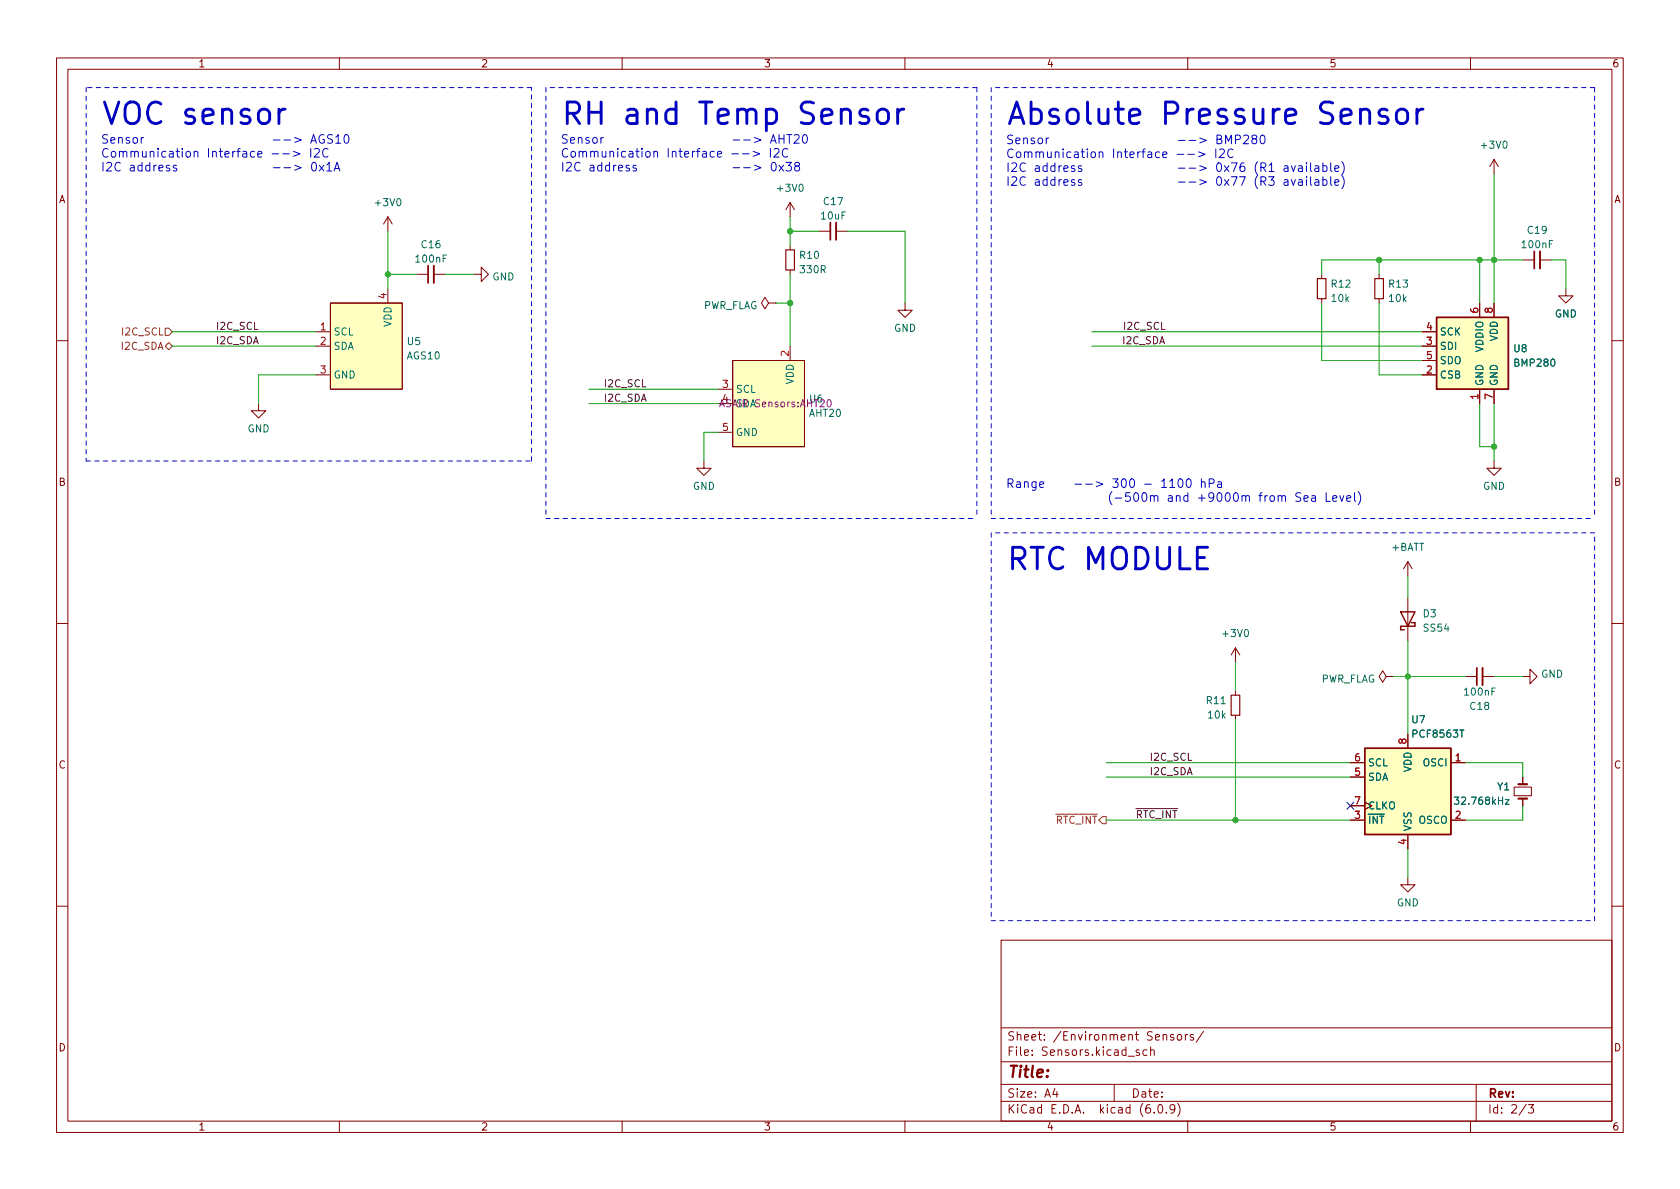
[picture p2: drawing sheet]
<svg xmlns="http://www.w3.org/2000/svg" width="297mm" height="210mm" viewBox="0 0 297 210" stroke-linecap="round" stroke-linejoin="round" font-family="sans-serif">
<g fill="none" stroke="#840000" stroke-width=".18">
<path d="M10 10.2h277v190.1h-277zM12 12.2h273v186.1h-273zM60 10.2v2M110 10.2v2M160 10.2v2M210 10.2v2M260 10.2v2M68.6 38.3l-.8 1.3M68.6 38.3v2.6M68.6 38.3l.7 1.3M139.7 35.8v2.5M139.7 35.8l-.8 1.3"/>
<path d="M139.7 35.8l.8 1.3M264.2 28.2v2.5M264.2 28.2l-.8 1.3M264.2 28.2l.7 1.3M55.9 58.7h2.5M58.4 53.6h12.7v15.2h-12.7zM68.6 51v2.6M73.7 48.5h2M76.7 48.5h2M83.8 48.5h1.3v-1.3l1.3 1.3-1.3 1.3v-1.3M135.9 53.6l-.6-1-.7 1 .7 1 .6-1h1.3M137.2 53.6h.1"/>
<path d="M139.7 43.4v.8M139.7 47.7v.8M144.8 40.9h2M147.8 40.9h2.1M160 53.6v1.3h1.3l-1.3 1.2-1.3-1.2h1.3M233.7 48.5v.8M233.7 52.8v.8M243.8 48.5v.8M243.8 52.8v.8M251.5 58.7h2.5M261.6 53.6v2.5M264.2 53.6v2.5"/>
<path d="M269.2 46h2.1M272.3 46h2M276.9 51v1.3h1.2l-1.2 1.3-1.3-1.3h1.3M10 60.2h2M45.7 71.4v1.2h1.3l-1.3 1.3-1.3-1.3h1.3M55.9 66.3h2.5M55.9 61.2h2.5M127 68.8h2.5M127 76.4h2.5M129.5 63.7h12.7v15.3h-12.7zM139.7 61.2v2.5M251.5 66.3h2.5"/>
<path d="M251.5 61.2h2.5M251.5 63.7h2.5M261.6 68.8v2.6M264.2 68.8v2.6M285 60.2h2M124.5 81.5v1.3h1.2l-1.2 1.3-1.3-1.3h1.3M248.9 99.3v2.5M248.9 99.3l-.7 1.3M248.9 99.3l.8 1.3M264.2 81.5v1.3h1.2l-1.2 1.3-1.3-1.3h1.3M10 110.2h2M218.4 114.5l-.7 1.3"/>
<path d="M218.4 114.5v2.6M218.4 114.5l.8 1.3M245.1 119.6l-.6-1-.7 1 .7 1 .6-1h1.3M246.4 119.6h.1M248.9 105.7v7.6M259.1 119.6h2M262.1 119.6h2.1M269.2 119.6h1.3v1.3l1.3-1.3-1.3-1.2v1.2M285 110.2h2M218.4 122.2v.7M218.4 126.5v.7M238.8 134.9h2.5"/>
<path d="M238.8 137.4h2.5M248.9 129.8v2.5M256.5 134.9h2.6M267.7 139.2h3.1v1.5h-3.1zM269.2 137.4v1.3M238.8 145h2.5M238.8 142.5h2.5M248.9 155.2v1.3h1.3l-1.3 1.2-1.3-1.2h1.3M248.9 147.6v2.5M256.5 145h2.6M269.2 141.2v1.3M10 160.2h2"/>
<path d="M177 166.3h108v32h-108zM285 160.2h2M60 198.3v2M110 198.3v2M160 198.3v2M177 194.8h108M177 191.8h108M177 187.8h108M177 181.8h108M186.5 192.5l-.4 1h1M186.9 193v1M197 191.8v3"/>
<path d="M201.4 185.7l-.3-.1-.2 .2v.3l.5 .1v.4h-.5M202.8 185.7l-.4-.1-.3 .3v.4l.1 .3h.6M203.4 185.8l.2-.2 .4 .1 .1 .9M203.4 185.1v1.5M204.1 196.7v.1M204.9 195.4l.2-.1a.81 .81 0 0 1 .6 .7 .81 .81 0 0 1-.3 .8h-.2a.81 .81 0 0 1-.6-.6 .81 .81 0 0 1 .3-.8zM206.2 196.7v.1M207.5 183l-.4-.1-.2 .2 .1 .3 .5 .1v.4h-.6M207.7 196l-.3 .3h-.3l-.2-.3 .1-.6 .4-.1 .2 .2a.99 .99 0 0 1-.3 1.3h-.3M208.2 195.1a1.72 1.72 0 0 1 0 2.3M208.2 183.1l.2-.2 .5 .2v.5l-.1 .3h-.4l-.2-.1zM209.6 182.9v1"/>
<path d="M210 198.3v2M210 182.9l-.3 .1-.1 .2M211 183l-.4-.1-.2 .2 .1 .3 .5 .1v.4h-.6M212.8 182.4l-1.3 1.9M260 198.3v2M261 191.8v6.5M269.9 195.3l-1.3 1.9M270.2 195.3h1l-.6 .6 .5 .1v.7l-.2 .1h-.5l-.2-.1"/>
</g>
<path d="M138.9 44.2h1.6v3.5h-1.6zM232.9 49.3h1.5v3.5h-1.5zM243.1 49.3h1.5v3.5h-1.5zM217.7 122.9h1.5v3.6h-1.5z" fill="none" stroke="#840000" stroke-width=".2"/>
<path d="M147.8 39.4v3M76.7 47v3M272.3 44.4v3.1M262.1 118.1v3.1" fill="none" stroke="#840000" stroke-width=".33"/>
<path d="M146.8 39.4v3M75.7 47v3M271.3 44.4v3.1M261.1 118.1v3.1" fill="none" stroke="#840000" stroke-width=".3"/>
<g fill="#ffffc2" stroke="#ffffc2" stroke-width=".18">
<path d="M241.3 132.3h15.2v15.3h-15.2z"/>
<path d="M254 56.1h12.7v12.7h-12.7z"/>
<path d="M58.4 53.6h12.7v15.2h-12.7z"/>
<path d="M129.5 63.7h12.7v15.3h-12.7z"/>
</g>
<path d="M254 56.1h12.7v12.7h-12.7zM247.6 108.2h2.6l-1.3 2.5zM249.6 110.1h.6v.6h-2.6v.7h.7M241.3 132.3h15.2v15.3h-15.2z" fill="none" stroke="#840000" stroke-width=".25"/>
<path d="M268.5 138.7h1.5M268.5 141.2h1.5" fill="none" stroke="#840000" stroke-width=".38"/>
<path d="M257.1 141h.8l-.4 .4 .4 .2v.5l-.2 .1-.6-.1M266.2 141.4h.6l-.6 .8h.6" fill="none" stroke="#006464" stroke-width=".18"/>
<path d="M146.4 70.8l.1-.1a.68 .68 0 0 1 .5 .6 .68 .68 0 0 1-.5 .6l-.1-.1-.2-.3z" fill="none" stroke="#840084" stroke-width=".18"/>
<path d="M29.2 58h.6l.7 .7-.7 .6h-.6zM29.2 61.2l.6-.6 .7 .6-.7 .6zM194.9 144.4h.7v1.3h-.7l-.6-.7z" fill="none" stroke="#725600" stroke-width=".18"/>
<g fill="none" stroke="#0000c2" stroke-width=".18">
<path d="M25.4 24.3l-.3 .1-.1 .2M30 29.3l-.4-.1-.2 .2 .1 .3 .5 .1v.4h-.6M31.2 29.3l-.4-.1-.2 .2 .1 .3 .5 .1v.4h-.6M48.1 27.2h1.2M48.3 24.7h1.2M48.3 29.7h1.2M50 27.2h1.2M50.2 24.7h1.2M50.2 29.7h1.2M51.9 26.8l1.2 .4-1.2 .4M52.1 24.3l1.2 .4-1.2 .5M52.1 29.2l1.2 .5-1.2 .4"/>
<path d="M54.9 25.3l.5-1.5 .6 1.5M54.9 26.3v1.5M55.1 24.9h.7M55.3 28.8l.1-.1a.83 .83 0 0 1 .6 .6 .83 .83 0 0 1-.3 .9h-.1a.83 .83 0 0 1-.6-.6 .83 .83 0 0 1 .3-.8zM55.6 26.4l.6-.1 .2 .1 .1 .3-1 1.1h1M56.5 29.2l.8 1M57.3 23.9a.75 .75 0 0 0-1 .5 .75 .75 0 0 0 .6 .9l.4-.1v-.5h-.3M57.3 29.2l-.8 1M57.8 29.1l.4-.4v1.5M57.8 30.2h.8M58 26.4a.61 .61 0 0 0-.8 0 .61 .61 0 0 0-.2 .7 .57 .57 0 0 0 .3 .6 .57 .57 0 0 0 .7-.1M58.8 23.9l-.6-.1-.2 .2v.4l.6 .3 .2 .3-.3 .3h-.6"/>
<path d="M59.1 30.2l.5-1.5 .5 1.5M59.2 29.8h.7M59.4 24.2l.4-.4v1.5M59.4 25.3h.8M61 23.9l.2-.1a.83 .83 0 0 1 .6 .6 .83 .83 0 0 1-.3 .9h-.2a.83 .83 0 0 1-.6-.6 .83 .83 0 0 1 .3-.8zM111.3 29.3l-.4-.1-.2 .2v.3l.6 .1v.4h-.6M112.5 29.3l-.4-.1-.2 .2 .1 .3 .5 .1v.4h-.6M129.4 27.2h1.2M129.6 29.7h1.2M131.3 27.2h1.1M131.5 29.7h1.2M133.2 26.8l1.1 .4-1.1 .4"/>
<path d="M133.4 24.3l1.2 .4-1.2 .5M133.4 29.2l1.2 .5-1.2 .4M136.2 25.3l.5-1.5 .5 1.5M136.2 26.3v1.5M136.5 28.9l.2-.2a.83 .83 0 0 1 .6 .6 .83 .83 0 0 1-.3 .9h-.1a.82 .82 0 0 1-.4-1.3zM136.9 26.4l.6-.1 .2 .1v.3l-.9 1.1h.9M137.7 23.8v1.5M137.7 29.2l.8 1M138.5 29.2l-.8 1M138.6 23.8v1.5M139 28.7h.9l-.5 .6 .4 .1v.7l-.2 .1h-.4l-.2-.1M139.3 26.4a.61 .61 0 0 0-.8 0 .61 .61 0 0 0-.2 .7 .57 .57 0 0 0 .3 .6 .57 .57 0 0 0 .7-.1"/>
<path d="M139.6 23.8v1.5M140.4 24l.6-.2 .2 .2 .1 .2-.9 1.1h.9M140.8 29.4l-.3-.3 .1-.2 .2-.2 .4 .1 .2 .2-.1 .2-.7 .2-.1 .3v.2l.3 .3h.3l.3-.3-.1-.4-.2-.1M142 24l.2-.2a.83 .83 0 0 1 .6 .6 .83 .83 0 0 1-.3 .9h-.1a.82 .82 0 0 1-.4-1.3zM185.4 24.4l-.3 .1-.1 .2M190 29.4l-.4-.1-.2 .2 .1 .2 .5 .2v.4h-.6M190 31.8h-.4l-.2 .2 .1 .2 .5 .1v.4h-.6M191.2 29.4l-.3-.1-.3 .2 .1 .2 .5 .2v.4h-.6M191.2 31.8h-.3l-.3 .2 .1 .2 .5 .1v.4h-.6M208.1 27.3h1.2M208.4 24.8h1.1M208.4 29.7h1.1"/>
<path d="M208.4 32.2h1.1M210 27.3h1.2M210.2 24.8h1.2M210.2 29.7h1.2M210.2 32.2h1.2M211.9 26.9l1.2 .4-1.2 .4M212.1 24.4l1.2 .4-1.2 .5M212.1 29.3l1.2 .4-1.2 .5M212.1 31.8l1.2 .4-1.2 .4M215 26.3v1.6M215.2 24.6h.5l.2-.1 .1-.3-.2-.2-.6-.1v1.5h.6l.2-.3a.4 .4 0 0 0-.3-.5M215.3 31.4l.2-.1a.83 .83 0 0 1 .6 .6 .83 .83 0 0 1-.3 .8l-.2 .1a.82 .82 0 0 1-.3-1.4z"/>
<path d="M215.3 28.9l.2-.1a.83 .83 0 0 1 .6 .6 .83 .83 0 0 1-.3 .9h-.2a.83 .83 0 0 1-.6-.6 .83 .83 0 0 1 .3-.8zM215.6 26.5l.6-.2 .2 .2 .1 .3-1 1.1h1M216.5 29.3l.8 1M216.5 31.8l.8 1M216.7 25.4v-1.5l.5 1.1 .5-1.1v1.5M217.3 29.3l-.8 1M217.3 31.8l-.8 1M217.7 28.8h1l-.6 1.5M217.7 31.3h1l-.6 1.5M218 26.5a.61 .61 0 0 0-.7 0 .61 .61 0 0 0-.2 .7 .57 .57 0 0 0 .3 .6 .57 .57 0 0 0 .6-.1M218.4 24.7l.8-.1 .1-.2-.1-.4-.2-.1h-.6v1.5M219.2 31.3h1l-.7 1.5"/>
<path d="M219.9 24l.6-.1 .2 .1 .1 .3-1 1.1h1M220 28.8a.6 .6 0 0 0-.8 .7v.5l.2 .3h.4l.2-.1 .1-.5-.1-.2-.5-.1-.3 .3M221.6 24.5l-.3-.2 .1-.3 .2-.1 .5 .1 .1 .2-.1 .2-.6 .2-.2 .2 .1 .5 .2 .1h.3l.3-.3v-.3l-.3-.3M222.4 28.6a1.75 1.75 0 0 0 0 2.3M222.4 31a1.75 1.75 0 0 0 0 2.4M222.9 24l.3-.1a.83 .83 0 0 1 .6 .6 .83 .83 0 0 1-.3 .8l-.2 .1a.82 .82 0 0 1-.4-1.4zM222.9 29.6l.8-.1 .1-.2-.1-.4-.2-.1h-.6v1.5M222.9 32.1l.8-.1 .1-.2-.1-.4-.2-.1h-.6v1.5M223.3 29.6l.5 .7M223.3 32.1l.5 .7M224.3 31.3h1l-.5 .5 .4 .2v.6l-.2 .2h-.5l-.2-.2M224.4 29.2l.4-.4v1.5"/>
<path d="M224.4 30.3h.9M227.1 29.4h.6v.9M227.1 31.8h.6v1M227.7 29.7h-.5a.3 .3 0 0 0-.2 .3 .3 .3 0 0 0 .2 .3h.5M227.7 32.1l-.5 .1a.3 .3 0 0 0-.2 .3 .3 .3 0 0 0 .2 .3l.5-.1M228.3 29.3l.4 1 .3-1M228.3 31.8l.4 1 .3-1M229.6 29.4h.6l.1 .9M229.6 31.8h.6l.1 1M230.3 29.7h-.5a.3 .3 0 0 0-.3 .3 .3 .3 0 0 0 .3 .3h.5M230.3 32.1l-.5 .1a.3 .3 0 0 0-.3 .3 .3 .3 0 0 0 .3 .3l.5-.1M231 28.8v.1"/>
<path d="M231 31.3v.1M231 29.3v1M231 31.8v1M231.7 28.8v1.3l.2 .2M231.7 31.3v1.3l.2 .2M232.5 29.4h.6l.1 .9M232.5 31.8h.6l.1 1M233.2 29.7h-.5a.3 .3 0 0 0-.3 .3 .3 .3 0 0 0 .3 .3h.5M233.2 32.1l-.5 .1a.3 .3 0 0 0-.3 .3 .3 .3 0 0 0 .3 .3l.5-.1M233.9 29.4l.4-.1 .3 .3v.4l-.1 .3h-.6M233.9 31.8h.4l.3 .3v.4l-.1 .2h-.6M233.9 28.8v1.5"/>
<path d="M233.9 31.3v1.5M235.3 28.8v1.3l.2 .2M235.3 31.3v1.3l.2 .2M236 29.8l.7-.1v-.3l-.5-.1-.2 .2 .1 .8h.6M236 32.3l.7-.2v-.3h-.5l-.2 .2 .1 .7h.6M237.2 28.6a1.75 1.75 0 0 1 0 2.3M237.2 31a1.75 1.75 0 0 1 0 2.4M202.4 85.6h1.2M205.4 85.1l.4-.4v1.5M205.4 86.2h.9M206.8 85.1l.5-.4v1.5M206.8 86.2h.9"/>
<path d="M208.4 84.8l.2-.1a.83 .83 0 0 1 .6 .6 .83 .83 0 0 1-.3 .8l-.1 .1a.82 .82 0 0 1-.4-1.4zM210 84.8l.1-.1a.83 .83 0 0 1 .6 .6 .83 .83 0 0 1-.3 .8l-.2 .1a.83 .83 0 0 1-.6-.6 .83 .83 0 0 1 .4-.8zM212.4 85.3l.2-.1 .4 .1 .1 .9M212.4 84.7v1.5M213.8 85.5l.7-.1 .2-.2-.1-.4-.2-.1h-.6v1.5M215.3 85.3h.6l.1 .9M215.3 87.3l.2-.2a.83 .83 0 0 1 .6 .7 .83 .83 0 0 1-.3 .8l-.1 .1a.82 .82 0 0 1-.4-1.4zM216 85.5l-.5 .1a.3 .3 0 0 0-.3 .3 .3 .3 0 0 0 .3 .3l.5-.1M216.8 87.3l.2-.2a.83 .83 0 0 1 .6 .7 .83 .83 0 0 1-.3 .8l-.2 .1a.82 .82 0 0 1-.3-1.4zM218.2 87.3l.2-.2a.83 .83 0 0 1 .6 .7 .83 .83 0 0 1-.3 .8l-.1 .1a.82 .82 0 0 1-.4-1.4zM219.6 87.8l.2-.2 .4 .1 .1 1M219.6 87.6v1.1"/>
<path d="M220.3 87.9l.2-.3 .3 .1 .1 1M222.6 87.6h.6M223.2 87.1l-.4 .3v1.3M223.7 87.6v1.1M224.1 87.6l-.3 .1-.1 .2M224.6 87.8l.2-.2 .5 .2v.6l-.1 .2-.4 .1-.2-.2zM226 87.8l.2-.2 .4 .1v1M226 87.6v1.1M226.6 87.9l.3-.3 .3 .1 .1 1M230 87.2l-.6-.1-.3 .3 .2 .4 .6 .3v.4l-.2 .2-.6-.1M230.6 88.1l.7-.1-.1-.3-.4-.1-.2 .3v.7h.6M231.9 87.7h.6l.1 1"/>
<path d="M232.6 88l-.5 .1a.3 .3 0 0 0-.2 .3 .3 .3 0 0 0 .2 .3l.5-.1M234.5 87.1v1.6h.7M235.6 88.1l.8-.1-.1-.3-.4-.1-.3 .3 .1 .7h.6M236.9 87.6l.3 1.1 .4-1.1M238.1 88.1l.7-.1v-.3l-.5-.1-.2 .3 .1 .7h.6M239.5 87.1v1.3l.2 .3M240.1 86.9a1.75 1.75 0 0 1 0 2.3"/>
</g>
<path d="M50.4 19.3a.97 .97 0 0 0-1.1 .7M155.3 19.7a1.03 1.03 0 0 1 1-.4 1.03 1.03 0 0 1 .8 .7v1.1a1.03 1.03 0 0 1-1 .8 1.03 1.03 0 0 1-1-.8v-1.1zM158.7 19.3v2.5M159.8 19.3a.97 .97 0 0 0-1.1 .7M247.1 19.7a1.03 1.03 0 0 1 1-.4 1.03 1.03 0 0 1 .8 .7v1.1a1.03 1.03 0 0 1-1 .8 1.03 1.03 0 0 1-1-.8v-1.1zM250.5 19.3v2.5M251.6 19.3a.97 .97 0 0 0-1.1 .7" fill="none" stroke="#0000c2" stroke-width=".51"/>
<g fill="none" stroke="#0000c2" stroke-width=".18" stroke-dasharray=".8 .8">
<path d="M15.2 15.5v66M94 15.5h-78.8M96.5 15.5v76.2M172.7 15.5v76.2M172.7 15.5h-76.2M175.3 15.5v76.2M281.9 15.5h-106.6M281.9 15.5v76.2M15.2 81.5h78.8M94 81.5v-66M96.5 91.7h76.2M175.3 94.2v68.6"/>
<path d="M175.3 91.7h106.6M281.9 94.2h-106.6M175.3 162.8h106.6M281.9 162.8v-68.6"/>
</g>
<g fill="none" stroke="#009600" stroke-width=".18">
<path d="M139.7 38.3v5.1M264.2 30.7v22.9M30.5 58.7h25.4M68.6 48.5h5.1M68.6 40.9v10.1M78.7 48.5h5.1M137.2 53.6h2.5M139.7 48.5v12.7M139.7 40.9h5.1M149.9 40.9h10.1v12.7M193 58.7h58.5M233.7 53.6v10.1h17.8"/>
<path d="M243.8 46v2.5M243.8 53.6v12.7h7.7M261.6 46v7.6M269.2 46h-35.5v2.5M274.3 46h2.6v5M30.5 61.2h25.4M55.9 66.3h-10.2v5.1M104.1 68.8h22.9M104.1 71.4h22.9M127 76.4h-2.5v5.1M193 61.2h58.5M261.6 71.4v7.6h2.6"/>
<path d="M264.2 71.4v10.1M218.4 117.1v5.1M246.4 119.6h12.7M248.9 101.8v3.9M248.9 113.3v16.5M264.2 119.6h5M195.6 134.9h43.2M195.6 137.4h43.2M218.4 127.2v17.8M259.1 134.9h10.1v2.5M195.6 145h43.2M248.9 150.1v5.1"/>
<path d="M269.2 142.5v2.5h-10.1"/>
</g>
<path d="M238.2 141.9l1.2 1.2M239.4 141.9l-1.2 1.2" fill="none" stroke="#000084" stroke-width=".18"/>
<g fill="#009600" stroke="#009600" stroke-width=".18">
<circle cx="248.9" cy="119.6" r=".46"/>
<circle cx="218.4" cy="145" r=".46"/>
<circle cx="139.7" cy="40.9" r=".46"/>
<circle cx="139.7" cy="53.6" r=".46"/>
<circle cx="264.2" cy="79" r=".46"/>
<circle cx="243.8" cy="46" r=".46"/>
<circle cx="261.6" cy="46" r=".46"/>
<circle cx="264.2" cy="46" r=".46"/>
<circle cx="68.6" cy="48.5" r=".46"/>
</g>
<g font-size="5.3" fill="#0000c2">
<text x="17.8" y="22">VOC sensor</text>
<text x="99.1" y="22">RH and Temp Sensor</text>
<text x="177.8" y="22">Absolute Pressure Sensor</text>
<text x="177.8" y="100.8">RTC MODULE</text>
</g>
<text font-size="2.8" fill="#840000" x="178" y="190.6">Title:</text>
<g font-size="2.1" fill="#0000c2">
<text x="17.8" y="25.4">Sensor</text>
<text x="17.8" y="27.9">Communication Interface --&gt; I2C</text>
<text x="99.1" y="25.4">Sensor</text>
<text x="99.1" y="27.9">Communication Interface --&gt; I2C</text>
<text x="177.8" y="25.5">Sensor</text>
<text x="177.8" y="27.9">Communication Interface --&gt; I2C</text>
<text x="17.8" y="30.3">I2C address</text>
<text x="99.1" y="30.3">I2C address</text>
<text x="177.8" y="30.4">I2C address</text>
<text x="177.8" y="32.8">I2C address</text>
<text x="177.8" y="86.3">Range --&gt; 300 - 1100 hPa</text>
<text x="179.6" y="88.7">(-500m and +9000m from Sea Level)</text>
</g>
<g font-size="2.1" fill="#840000">
<text x="178" y="184">Sheet: /Environment Sensors/</text>
<text x="178" y="186.7">File: Sensors.kicad_sch</text>
<text x="178" y="196.9">KiCad E.D.A. kicad (6.0.9)</text>
<text x="178" y="194.1">Size: A4</text>
<text x="200" y="194.1">Date:</text>
<text x="263" y="194.1">Rev:</text>
<text x="263" y="196.9">Id: 2/3</text>
</g>
<g font-size="1.8" fill="#840000">
<text x="35" y="11.9">1</text>
<text x="85" y="11.9">2</text>
<text x="135" y="11.9">3</text>
<text x="185" y="11.9">4</text>
<text x="235" y="11.9">5</text>
<text x="285" y="11.9">6</text>
<text x="10.3" y="35.9">A</text>
<text x="285.3" y="35.9">A</text>
<text x="10.3" y="85.9">B</text>
<text x="285.3" y="85.9">B</text>
<text x="10.3" y="135.9">C</text>
<text x="285.3" y="135.9">C</text>
<text x="10.3" y="185.9">D</text>
<text x="285.3" y="185.9">D</text>
<text x="35" y="199.9">1</text>
<text x="85" y="199.9">2</text>
<text x="135" y="199.9">3</text>
<text x="185" y="199.9">4</text>
<text x="235" y="199.9">5</text>
<text x="285" y="199.9">6</text>
</g>
<g font-size="1.8" fill="#006464">
<text x="262.1" y="26.3">+3V0</text>
<text x="137.6" y="33.9">+3V0</text>
<text x="66.5" y="36.4">+3V0</text>
<text x="145.3" y="38.8">10uF</text>
<text x="145.7" y="36.3">C17</text>
<text x="270.2" y="41.3">C19</text>
<text x="73.7" y="46.4">100nF</text>
<text x="74.6" y="43.9">C16</text>
<text x="141.5" y="45.8">R10</text>
<text x="269.2" y="43.9">100nF</text>
<text x="87" y="49.6">GND</text>
<text x="141.6" y="48.3">330R</text>
<text x="235.5" y="50.8">R12</text>
<text x="235.5" y="53.4">10k</text>
<text x="245.6" y="50.8">R13</text>
<text x="245.7" y="53.4">10k</text>
<text x="58.9" y="59.3">SCL</text>
<text x="69.2" y="57.8" transform="rotate(-90 69.2 57.8)">VDD</text>
<text x="124.2" y="54.7">PWR_FLAG</text>
<text x="158.1" y="58.7">GND</text>
<text x="254.5" y="59.3">SCK</text>
<text x="274.9" y="56.1">GND</text>
<text x="58.9" y="61.8">SDA</text>
<text x="72" y="63.5">AGS10</text>
<text x="72.1" y="61">U5</text>
<text x="254.5" y="61.8">SDI</text>
<text x="254.5" y="64.4">SDO</text>
<text x="262.3" y="62.2" transform="rotate(-90 262.3 62.2)">VDDIO</text>
<text x="264.8" y="60.4" transform="rotate(-90 264.8 60.4)">VDD</text>
<text x="267.7" y="62.3">U8</text>
<text x="267.9" y="64.8">BMP280</text>
<text x="58.9" y="66.9">GND</text>
<text x="130" y="69.5">SCL</text>
<text x="140.3" y="68" transform="rotate(-90 140.3 68)">VDD</text>
<text x="254.5" y="66.9">CSB</text>
<text x="262.3" y="68.3" transform="rotate(-90 262.3 68.3)">GND</text>
<text x="264.8" y="68.3" transform="rotate(-90 264.8 68.3)">GND</text>
<text x="43.8" y="76.4">GND</text>
<text x="130" y="77.1">GND</text>
<text x="143.1" y="73.7">AHT20</text>
<text x="122.5" y="86.6">GND</text>
<text x="262.2" y="86.6">GND</text>
<text x="246" y="97.4">+BATT</text>
<text x="216.4" y="112.6">+3V0</text>
<text x="251.6" y="109.2">D3</text>
<text x="251.8" y="111.7">SS54</text>
<text x="272.5" y="119.8">GND</text>
<text x="213.4" y="124.5">R11</text>
<text x="233.4" y="120.7">PWR_FLAG</text>
<text x="259.1" y="123">100nF</text>
<text x="260" y="125.5">C18</text>
<text x="213.7" y="127">10k</text>
<text x="249.7" y="127.9">U7</text>
<text x="250" y="130.4">PCF8563T</text>
<text x="241.8" y="135.5">SCL</text>
<text x="249.6" y="136.6" transform="rotate(-90 249.6 136.6)">VDD</text>
<text x="251.7" y="135.5">OSCI</text>
<text x="241.8" y="138">SDA</text>
<text x="241.8" y="143.1">CLKO</text>
<text x="257.7" y="142.3">32.768kHz</text>
<text x="264.8" y="139.7">Y1</text>
<text x="241.8" y="145.7">~{INT}</text>
<text x="249.6" y="147.1" transform="rotate(-90 249.6 147.1)">VSS</text>
<text x="250.8" y="145.7">OSCO</text>
<text x="247" y="160.3">GND</text>
</g>
<g font-size="1.8" fill="#a90000">
<text x="68.3" y="52.8" transform="rotate(-90 68.3 52.8)">4</text>
<text x="56.7" y="58.4">1</text>
<text x="252.2" y="58.4">4</text>
<text x="261.4" y="55.4" transform="rotate(-90 261.4 55.4)">6</text>
<text x="263.9" y="55.4" transform="rotate(-90 263.9 55.4)">8</text>
<text x="56.7" y="61">2</text>
<text x="139.4" y="63" transform="rotate(-90 139.4 63)">2</text>
<text x="252.2" y="61">3</text>
<text x="252.2" y="63.5">5</text>
<text x="56.7" y="66">3</text>
<text x="127.8" y="68.6">3</text>
<text x="252.2" y="66">2</text>
<text x="261.4" y="70.6" transform="rotate(-90 261.4 70.6)">1</text>
<text x="263.9" y="70.6" transform="rotate(-90 263.9 70.6)">7</text>
<text x="127.8" y="76.2">5</text>
<text x="248.7" y="131.6" transform="rotate(-90 248.7 131.6)">8</text>
<text x="239.5" y="137.2">5</text>
<text x="239.5" y="134.6">6</text>
<text x="257.3" y="134.6">1</text>
<text x="239.5" y="142.2">7</text>
<text x="239.5" y="144.8">3</text>
<text x="248.7" y="149.3" transform="rotate(-90 248.7 149.3)">4</text>
<text x="257.3" y="144.8">2</text>
</g>
<g font-size="1.8" fill="#725600">
<text x="21.7" y="59.3">I2C_SCL</text>
<text x="21.5" y="61.8">I2C_SDA</text>
<text x="185.3" y="145.7">~{RTC_INT}</text>
</g>
<g font-size="1.8" fill="#0f0f0f">
<text x="38.1" y="58.3">I2C_SCL</text>
<text x="198.5" y="58.3">I2C_SCL</text>
<text x="38.1" y="60.9">I2C_SDA</text>
<text x="198.3" y="60.9">I2C_SDA</text>
<text x="106.7" y="68.5">I2C_SCL</text>
<text x="106.7" y="71">I2C_SDA</text>
<text x="203.2" y="137.1">I2C_SDA</text>
<text x="203.2" y="134.5">I2C_SCL</text>
<text x="199.4" y="144.7">~{RTC_INT}</text>
</g>
<g font-size="1.8" fill="#840084">
<text x="127.8" y="71.1">4</text>
<text x="143.2" y="71.2">U6</text>
<text x="127.6" y="72">ASAIR Sensors:AHT20</text>
<text x="130" y="72">SDA</text>
</g>
</svg>
